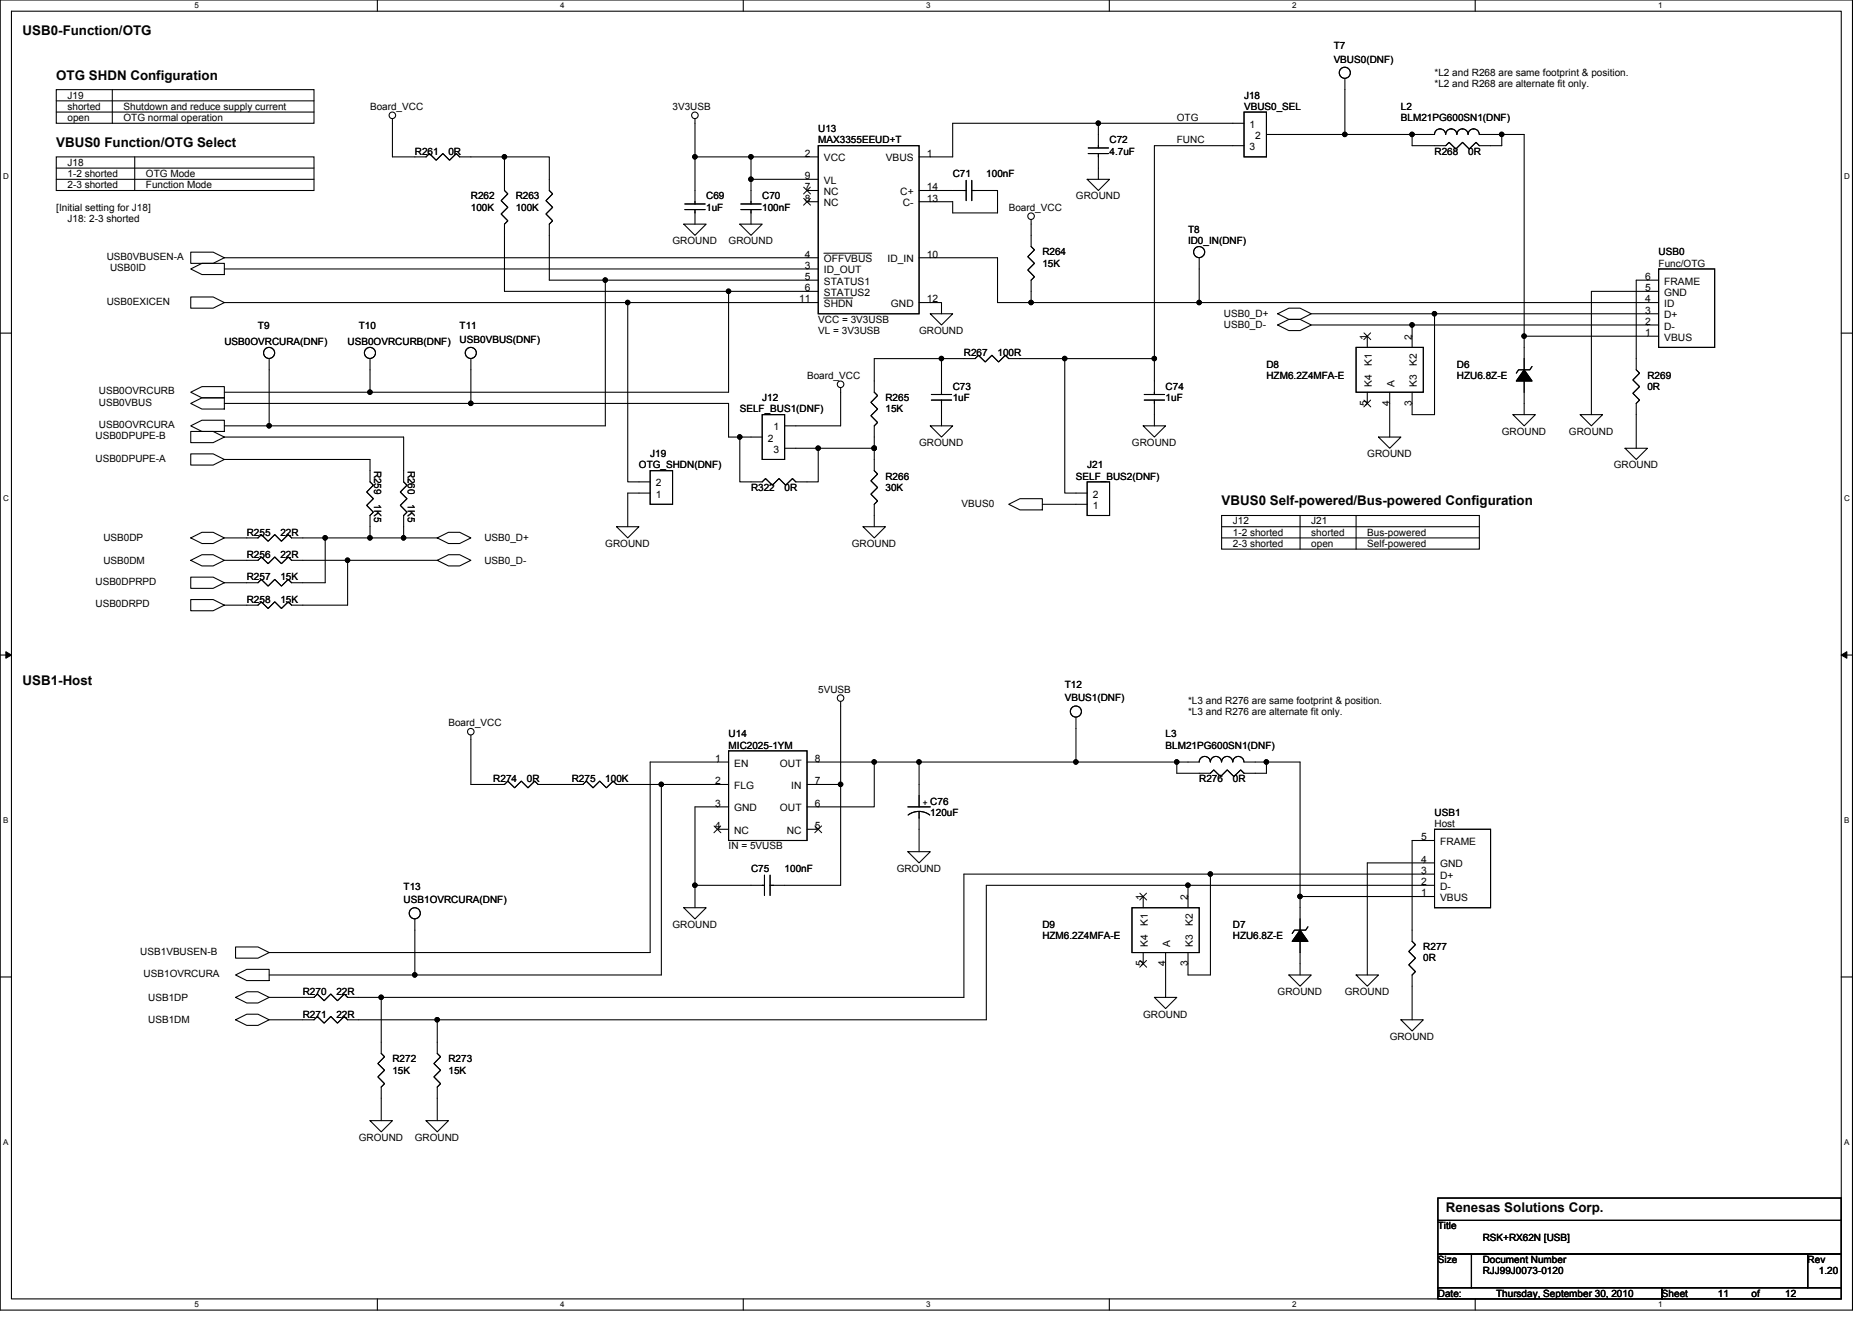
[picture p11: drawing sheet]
<svg xmlns="http://www.w3.org/2000/svg" width="297mm" height="210mm" viewBox="0 0 297 210" stroke-linecap="round" stroke-linejoin="round" font-family="sans-serif">
<path d="M0 0h293.9v207.9h-293.9zM1.8 1.8h290.4v204.3h-290.4z" fill="none" stroke="#000" stroke-width=".17"/>
<g fill="#fff">
<path d="M30.8 .2h.7v1.4h-.7z"/>
<path d="M30.8 206.3h.7v1.4h-.7z"/>
</g>
<path d="M59.9 0v1.8M59.9 206.1v1.8" fill="none" stroke="#000" stroke-width=".17"/>
<g fill="#fff">
<path d="M88.9 .2h.7v1.4h-.7z"/>
<path d="M88.9 206.3h.7v1.4h-.7z"/>
</g>
<path d="M117.9 0v1.8M117.9 206.1v1.8" fill="none" stroke="#000" stroke-width=".17"/>
<g fill="#fff">
<path d="M147 .2h.7v1.4h-.7z"/>
<path d="M147 206.3h.7v1.4h-.7z"/>
</g>
<path d="M176 0v1.8M176 206.1v1.8" fill="none" stroke="#000" stroke-width=".17"/>
<g fill="#fff">
<path d="M205 .2h.7v1.4h-.7z"/>
<path d="M205 206.3h.7v1.4h-.7z"/>
</g>
<path d="M234.1 0v1.8M234.1 206.1v1.8" fill="none" stroke="#000" stroke-width=".17"/>
<g fill="#fff">
<path d="M263.1 .2h.7v1.4h-.7z"/>
<path d="M263.1 206.3h.7v1.4h-.7z"/>
<path d="M.5 27.3h.9v1.4h-.9z"/>
<path d="M292.6 27.3h.9v1.4h-.9z"/>
<path d="M.5 78.4h.9v1.4h-.9z"/>
<path d="M292.6 78.4h.9v1.4h-.9z"/>
</g>
<path d="M0 52.9h1.8M292.2 52.9h1.7" fill="none" stroke="#000" stroke-width=".17"/>
<g fill="#fff">
<path d="M.5 129.5h.8v1.4h-.8z"/>
<path d="M292.6 129.5h.9v1.4h-.9z"/>
</g>
<path d="M0 103.9h1.8M292.2 103.9h1.7" fill="none" stroke="#000" stroke-width=".17"/>
<path d="M.9 103.4l.9 .5-.9 .5zM292.2 103.9l.8-.5v1z" fill="#000" stroke="#000" stroke-width=".16"/>
<g fill="#fff">
<path d="M.5 180.5h.8v1.4h-.8z"/>
<path d="M292.6 180.5h.9v1.4h-.9z"/>
</g>
<g fill="none" stroke="#000" stroke-width=".17">
<path d="M8.9 16h40.9M8.9 17.8h40.9M8.9 14.2h40.9v5.4h-40.9zM17.8 14.2v5.4M62.3 18.8v6.1h5.3l.5-.5 1.1 1 1.1-1 1 1 1.1-1 .5 .5h7.1M110.3 18.8v6.1M174.3 19.6h-23.1v5.3h-5.4M174.3 19.6h23.1M174.3 19.6v3.9M197.4 17.8h3.6v7.1h-3.6zM213.4 12.4v8.9M8.9 26.7h40.9"/>
<path d="M8.9 28.4h40.9M8.9 24.9h40.9v5.3h-40.9zM21.4 24.9v5.3M80 24.9v5.3l.6 .6-1.1 1 1.1 1.1-1.1 1.1 1.1 1-.6 .6v10.6h35.6M80 24.9h7.2v5.3l.5 .6-1.1 1 1.1 1.1-1.1 1.1 1.1 1-.5 .6v8.8h8.9M108.5 35.6h3.6l-1.8 1.7zM108.7 33.3h3.2M108.7 32.4h3.2M110.3 24.9v7.5M110.3 24.9h8.9M110.3 33.3v2.3M117.4 35.6h3.5l-1.7 1.7z"/>
<path d="M117.6 33.3h3.2M117.6 32.4h3.2M119.2 28.4v4M119.2 24.9v3.5M119.2 33.3v2.3M119.2 24.9h10.6M128.1 30.2h1.7M128.1 32h1.7M129.8 23.1h16v26.7h-16zM129.8 28.4h-10.6M145.8 30.2h7.5M153.3 28.6v3.2"/>
<path d="M154.2 30.2h4.1v3.6h-7.1v-1.8h-5.4M154.2 28.6v3.2M163.6 34.8v4.3l.5 .5-1 1.1 1 1.1-1 1 1 1.1-.5 .5v3.6M172.5 28.4h3.6l-1.8 1.8zM172.7 24.4h3.2M172.7 23.5h3.2M174.3 24.4v4M197.4 23.1h-14.2v33.8M213.4 21.3h10.7M213.4 21.3h-12.4M224.1 21.3v1.8h5.3l.5-.5 1.1 1 1.1-1 1 1 1.1-1 .5 .5h3.6v-1.8h-3.6M224.1 21.3h3.5"/>
<path d="M229.4 21.3a.88 .88 0 0 0-.9-.9 .88 .88 0 0 0-.9 .9M231.2 21.3a.88 .88 0 0 0-.9-.9 .88 .88 0 0 0-.9 .9M232.9 21.3a.88 .88 0 0 0-.8-.9 .88 .88 0 0 0-.9 .9M234.7 21.3a.88 .88 0 0 0-.9-.9 .88 .88 0 0 0-.8 .9M238.3 21.3h3.5v32M30.3 40h3.5l1.8 .9-1.8 .9h-3.5zM30.3 42.7l1.7-.9h3.6v1.8h-3.6zM30.3 47.1h3.5l1.8 .9-1.8 .9h-3.5zM35.6 48h64M35.6 40.9h94.2M35.6 42.7h94.2M42.7 56.9v10.7"/>
<path d="M58.7 56.9v5.3M74.7 56.9v7.1M96.1 44.4h33.7M96.1 44.4v23.2h-53.4M99.6 48h30.2M99.6 48v28.5h3.6M115.6 46.2h14.2M115.6 46.2v16h-56.9M145.8 48h3.6v1.8M145.8 40.9h12.5v7.1h5.3M147.6 49.8h3.6l-1.8 1.8zM149.4 56.9h-10.7v5.3l.6 .6-1.1 1 1.1 1.1-1.1 1.1 1.1 1-.6 .6v3.5"/>
<path d="M149.4 56.9h5.3l.6-.5 1 1 1.1-1 1.1 1 1-1 .6 .5h8.8M149.4 56.9v5.7M163.6 48h26.7M168.9 56.9v21.3h3.6M168.9 56.9h14.3M183.2 56.9v5.7M190.3 48h72.9M190.3 40.9v7.1M202.7 49.8l1.8-.9h1.8l1.8 .9-1.8 .9h-1.8zM202.7 51.6l1.8-.9h1.8l1.8 .9-1.8 .9h-1.8zM208.1 51.6h16v3.5M208.1 49.8h19.5"/>
<path d="M215.2 55.1h10.6v7.1h-10.6zM217 53.3v1.8M224.1 51.6h39.1M227.6 49.8h35.6M227.6 49.8v16h-3.5v-3.6M241.8 53.3v5.4M241.8 53.3h21.4M243.1 58.1l-.4 .6h-1.7l-.4 .5M263.2 42.7h8.9v12.4h-8.9zM263.2 44.4h-3.6v14.3l.6 .5-1.1 1.1 1.1 1-1.1 1.1 1.1 1.1-.6 .5v7.1M263.2 46.2h-10.7v19.6M30.3 72h3.5l1.8 .9-1.8 .9h-3.5z"/>
<path d="M30.3 64l1.7-.9h3.6v1.8h-3.6zM30.3 62.2l1.7-.9h3.6v1.8h-3.6zM30.3 68.5h3.5l1.8 .8-1.8 .9h-3.5zM30.3 67.6l1.7-.9h3.6v1.8h-3.6zM35.6 67.6h7.1M35.6 64h39.1M35.6 69.3h28.4v7.2l.6 .5-1.1 1.1 1.1 1-1.1 1.1 1.1 1.1-.6 .5v3.5h-5.3M35.6 72.9h23.1v3.6l.5 .5-1 1.1 1 1-1 1.1 1 1.1-.5 .5v3.5h-7.1M35.6 62.2h23.1M74.7 64h40.9v5.3h1.8M103.2 74.7h3.5v5.3h-3.5zM103.2 78.2h-3.6v5.4"/>
<path d="M117.4 69.3h3.5M117.4 69.3v7.2h3.5l.6-.6 1.1 1.1 1-1.1 1.1 1.1 1-1.1 .6 .6h3.5v-5.4h-5.3M120.9 65.8h3.6v7.1h-3.6zM129.8 71.1h8.9M133.4 61.5v6.1h-8.9M138.7 71.1v3.6l.6 .5-1.1 1.1 1.1 1-1.1 1.1 1.1 1.1-.6 .5v3.6M147.6 67.6h3.6l-1.8 1.7zM147.8 63.5h3.2M147.8 62.6h3.2M149.4 63.5v4.1M172.5 76.5h3.6v5.3h-3.6zM181.4 67.6h3.6l-1.8 1.7z"/>
<path d="M181.6 63.5h3.2M181.6 62.6h3.2M183.2 63.5v4.1M217 62.2v1.8M218.7 69.3h3.6l-1.8 1.8zM220.5 62.2v7.1M240.1 65.8h3.5l-1.8 1.8zM241.8 60.5v5.3M250.7 65.8h3.6l-1.8 1.8zM257.8 71.1h3.6l-1.8 1.8zM30.3 85.3l1.7-.8h1.8l1.8 .8-1.8 .9h-1.8zM30.3 88.9l1.7-.9h1.8l1.8 .9-1.8 .9h-1.8z"/>
<path d="M30.3 91.6h3.5l1.8 .9-1.8 .8h-3.5zM30.3 95.1h3.5l1.8 .9-1.8 .9h-3.5zM35.6 85.3h5.3l.6-.5 1 1.1 1.1-1.1 1.1 1.1 1-1.1 .6 .5h5.3v7.2h-5.3l-.6-.6-1 1.1-1.1-1.1-1.1 1.1-1-1.1-.6 .6h-5.3M35.6 88.9h5.3l.6-.5 1 1 1.1-1 1.1 1 1-1 .6 .5h8.9M55.2 88.9h14.2M55.2 88.9v7.1h-8.9l-.6-.5-1 1-1.1-1-1.1 1-1-1-.6 .5h-5.3M64 85.3h5.4M69.4 85.3l1.8-.8h1.7l1.8 .8-1.8 .9h-1.7zM69.4 88.9l1.8-.9h1.7l1.8 .9-1.8 .9h-1.7zM97.8 83.6h3.6l-1.8 1.7zM136.9 83.6h3.6l-1.8 1.7zM160.1 80l1.7-.9h3.6v1.8h-3.6z"/>
<path d="M165.4 80h7.1M193.8 83.6h40.9M193.8 85.3h40.9M193.8 81.8h40.9v5.3h-40.9zM206.3 81.8v5.3M215.2 81.8v5.3M74.7 116.6v7.9h5.3l.6-.6 1.1 1.1 1-1.1 1.1 1.1 1.1-1.1 .5 .6h7.1l.5-.6 1.1 1.1 1.1-1.1 1 1.1 1.1-1.1 .5 .6h7.1M115.6 119.1h12.5v14.2h-12.5zM133.4 111.3v13.2M170.7 113.8v7.1M104.9 124.5v30.2h-39.1M104.9 124.5h10.7"/>
<path d="M113.8 131.6h1.8M115.6 120.9h-12.4v30.2h-60.5M115.6 128h-5.3v12.5h11M121.3 138.9v3.2M122.2 138.9v3.2M128.1 124.5h5.3M128.1 120.9h10.6M128.1 131.6h1.7M133.4 124.5v16h-11.2M138.7 120.9h7.1v7.1M138.7 120.9v7.1h-10.6M144.1 128h3.5"/>
<path d="M144.1 135.1h3.5l-1.8 1.8zM144.1 129.3a2.86 2.86 0 0 1 3.4 0M145.8 120.9h24.9M145.8 128.7v6.4M170.7 120.9h16M186.7 120.9h3.6M186.7 120.9v1.8h5.4l.5-.5 1.1 1 1-1 1.1 1 1.1-1 .5 .5h3.6v-1.8h5.3v21.3M192 120.9a.88 .88 0 0 0-.8-.9 .88 .88 0 0 0-.9 .9M192.1 138.7h35.5M192.1 138.7v16h-3.6v-3.6M192.1 138.7h-39.2v19.5h-92.4M193.8 120.9a.88 .88 0 0 0-.9-.9 .88 .88 0 0 0-.8 .9"/>
<path d="M197.4 120.9a.89 .89 0 0 0-.9-.9 .89 .89 0 0 0-.9 .9 .88 .88 0 0 0-.9-.9 .88 .88 0 0 0-.9 .9M197.4 120.9h3.6M227.6 131.6h8.9v12.4h-8.9zM227.6 133.3h-3.5v16.1l.5 .5-1.1 1.1 1.1 1-1.1 1.1 1.1 1.1-.5 .5v7.1M227.6 136.9h-10.6v17.8M0 155h1.8M37.4 158.2l1.8-.8h1.7l1.8 .8-1.8 .9h-1.7zM37.4 150.2h3.5l1.8 .9-1.8 .9h-3.5zM37.4 154.7l1.8-.9h3.5v1.8h-3.5zM42.7 158.2h7.1l.6-.5 1 1.1 1.1-1.1 1 1.1 1.1-1.1 .6 .5h5.3v8.9l.5 .6-1 1 1 1.1-1 1.1 1 1-.5 .6v5.3M65.8 145.8v8.9h-23.1M108.5 144h3.6l-1.8 1.8z"/>
<path d="M110.3 140.5v3.5M179.6 144h10.7v7.1h-10.7zM181.4 142.2v1.8M181.4 151.1v1.8M183.2 158.2h3.5l-1.7 1.8zM185 151.1v7.1M188.5 140.5h39.1M188.5 144v-3.5h-32v21.3h-87.1M204.5 154.7h3.6l-1.8 1.8zM206.3 142.2v5.4M206.3 149.4v5.3M206.3 142.2h21.3"/>
<path d="M207.5 147l-.3 .6h-1.8l-.4 .5M215.2 154.7h3.5l-1.7 1.8zM292.2 155h1.7M37.4 161.8l1.8-.9h1.7l1.8 .9-1.8 .9h-1.7zM42.7 161.8h7.1l.6-.5 1 1 1.1-1 1 1 1.1-1 .6 .5h14.2M58.7 177.8h3.6l-1.8 1.8zM67.6 177.8h3.6l-1.8 1.8zM69.4 161.8v5.3l.5 .6-1 1 1 1.1-1 1.1 1 1-.5 .6v5.3M222.3 161.8h3.5l-1.7 1.8zM228.2 190.1h64v3.5h-64zM228.2 193.6h64v5.4h-64zM228.2 199h5.3v5.3h-5.3z"/>
<path d="M233.5 199h53.3v5.3h-53.3zM286.8 199h5.4v5.3h-5.4zM228.2 204.3h35.5v1.8h-35.5zM263.7 204.3h28.5v1.8h-28.5z"/>
<circle cx="62.3" cy="18.3" r=".52"/>
<circle cx="110.3" cy="18.3" r=".52"/>
<circle cx="213.4" cy="11.5" r=".88"/>
<circle cx="163.6" cy="34.3" r=".52"/>
<circle cx="190.3" cy="40" r=".88"/>
<circle cx="42.7" cy="56" r=".88"/>
<circle cx="58.7" cy="56" r=".88"/>
<circle cx="74.7" cy="56" r=".88"/>
<circle cx="133.4" cy="61" r=".52"/>
<circle cx="74.7" cy="116.1" r=".52"/>
<circle cx="133.4" cy="110.8" r=".52"/>
<circle cx="170.7" cy="112.9" r=".88"/>
<circle cx="65.8" cy="144.9" r=".88"/>
</g>
<g fill="#000" stroke="#000" stroke-width=".17">
<path d="M241.8 58.7l1.3 1.8h-2.5z" fill-rule="evenodd"/>
<path d="M241.8 58.7l1.3 1.8h-2.5z" fill-rule="evenodd"/>
<path d="M206.3 147.6l1.2 1.8h-2.5z" fill-rule="evenodd"/>
<path d="M206.3 147.6l1.2 1.8h-2.5z" fill-rule="evenodd"/>
<circle cx="174.3" cy="19.5" r=".35"/>
<circle cx="80" cy="24.9" r=".35"/>
<circle cx="110.3" cy="24.9" r=".35"/>
<circle cx="119.2" cy="28.4" r=".35"/>
<circle cx="119.2" cy="24.9" r=".35"/>
<circle cx="213.4" cy="21.3" r=".35"/>
<circle cx="224.1" cy="21.3" r=".35"/>
<circle cx="238.3" cy="21.3" r=".35"/>
<circle cx="96" cy="44.4" r=".35"/>
<circle cx="99.6" cy="48" r=".35"/>
<circle cx="115.6" cy="46.2" r=".35"/>
<circle cx="149.4" cy="56.9" r=".35"/>
<circle cx="163.6" cy="48" r=".35"/>
<circle cx="168.9" cy="56.9" r=".35"/>
<circle cx="183.2" cy="56.9" r=".35"/>
<circle cx="190.3" cy="48" r=".35"/>
<circle cx="224.1" cy="51.5" r=".35"/>
<circle cx="227.6" cy="49.8" r=".35"/>
<circle cx="241.8" cy="53.3" r=".35"/>
<circle cx="42.7" cy="67.6" r=".35"/>
<circle cx="58.7" cy="62.2" r=".35"/>
<circle cx="74.7" cy="64" r=".35"/>
<circle cx="117.4" cy="69.3" r=".35"/>
<circle cx="129.8" cy="71.1" r=".35"/>
<circle cx="138.7" cy="71.1" r=".35"/>
<circle cx="51.6" cy="85.3" r=".35"/>
<circle cx="55.1" cy="88.9" r=".35"/>
<circle cx="58.7" cy="85.3" r=".35"/>
<circle cx="64" cy="85.3" r=".35"/>
<circle cx="104.9" cy="124.4" r=".35"/>
<circle cx="133.4" cy="124.4" r=".35"/>
<circle cx="138.7" cy="120.9" r=".35"/>
<circle cx="145.8" cy="120.9" r=".35"/>
<circle cx="170.7" cy="120.9" r=".35"/>
<circle cx="186.7" cy="120.9" r=".35"/>
<circle cx="192.1" cy="138.7" r=".35"/>
<circle cx="200.9" cy="120.9" r=".35"/>
<circle cx="60.5" cy="158.2" r=".35"/>
<circle cx="65.8" cy="154.7" r=".35"/>
<circle cx="110.3" cy="140.4" r=".35"/>
<circle cx="188.5" cy="140.4" r=".35"/>
<circle cx="206.3" cy="142.2" r=".35"/>
<circle cx="69.4" cy="161.8" r=".35"/>
</g>
<g fill="none" stroke="#000" stroke-width=".16">
<path d="M127.5 29.7l1.1 1.1M127.5 31.5l1.1 1.1M128.6 29.7l-1.1 1.1M128.6 31.5l-1.1 1.1M130.7 40.2h7.6M130.7 47.3h4.6M216.4 52.8l1.1 1.1M217.5 52.8l-1.1 1.1M216.4 63.5l1.1 1.1M217.5 63.5l-1.1 1.1M113.3 131l1.1 1.1M114.4 131l-1.1 1.1"/>
<path d="M129.3 131l1.1 1.1M130.4 131l-1.1 1.1M180.9 141.7l1 1.1M180.9 152.4l1 1.1M181.9 141.7l-1.1 1.1M181.9 152.4l-1.1 1.1"/>
</g>
<g font-size="2.1">
<text x="3.6" y="5.5">USB0-Function/OTG</text>
<text x="8.9" y="12.6">OTG SHDN Configuration</text>
<text x="8.9" y="23.3">VBUS0 Function/OTG Select</text>
<text x="193.8" y="80.2">VBUS0 Self-powered/Bus-powered Configuration</text>
<text x="3.6" y="108.6">USB1-Host</text>
<text x="229.4" y="192.2">Renesas Solutions Corp.</text>
</g>
<g font-size="1.6">
<text x="211.6" y="7.8">T7</text>
<text x="211.6" y="9.9">VBUS0(DNF)</text>
<text x="10.7" y="15.6">J19</text>
<text x="10.7" y="17.4">shorted</text>
<text x="19.6" y="17.4">Shutdown and reduce supply current</text>
<text x="58.7" y="17.4">Board_VCC</text>
<text x="106.7" y="17.4">3V3USB</text>
<text x="197.4" y="15.6">J18</text>
<text x="197.4" y="17.4">VBUS0_SEL</text>
<text x="222.3" y="17.4">L2</text>
<text x="227.6" y="12.1">*L2 and R268 are same footprint &amp; position.</text>
<text x="227.6" y="13.9">*L2 and R268 are alternate fit only.</text>
<text x="10.7" y="19.2">open</text>
<text x="19.6" y="19.2">OTG normal operation</text>
<text x="129.8" y="21">U13</text>
<text x="129.8" y="22.8">MAX3355EEUD+T</text>
<text x="176.1" y="22.8">C72</text>
<text x="186.7" y="19.2">OTG</text>
<text x="186.7" y="22.8">FUNC</text>
<text x="198.3" y="20.3">1</text>
<text x="198.3" y="23.8">3</text>
<text x="199.2" y="22.1">2</text>
<text x="222.3" y="19.2">BLM21PG600SN1(DNF)</text>
<text x="10.7" y="26.3">J18</text>
<text x="10.7" y="28.1">1-2 shorted</text>
<text x="10.7" y="29.9">2-3 shorted</text>
<text x="23.2" y="28.1">OTG Mode</text>
<text x="23.2" y="29.9">Function Mode</text>
<text x="65.8" y="24.5">R261</text>
<text x="71.2" y="24.5">0R</text>
<text x="127.7" y="24.9">2</text>
<text x="127.7" y="28.4">9</text>
<text x="130.7" y="25.6">VCC</text>
<text x="130.7" y="29.2">VL</text>
<text x="140.5" y="25.6">VBUS</text>
<text x="147.1" y="24.9">1</text>
<text x="151.2" y="28.1">C71</text>
<text x="156.5" y="28.1">100nF</text>
<text x="176.1" y="24.5">4.7uF</text>
<text x="227.6" y="24.5">R268</text>
<text x="233" y="24.5">0R</text>
<text x="8.9" y="33.4">[Initial setting for J18]</text>
<text x="10.7" y="35.2">J18: 2-3 shorted</text>
<text x="74.7" y="31.6">R262</text>
<text x="74.7" y="33.4">100K</text>
<text x="81.8" y="31.6">R263</text>
<text x="81.8" y="33.4">100K</text>
<text x="112.1" y="31.6">C69</text>
<text x="112.1" y="33.4">1uF</text>
<text x="120.9" y="31.6">C70</text>
<text x="120.9" y="33.4">100nF</text>
<text x="127.7" y="30.2">7</text>
<text x="127.7" y="32">8</text>
<text x="130.7" y="30.9">NC</text>
<text x="130.7" y="32.7">NC</text>
<text x="142.9" y="30.9">C+</text>
<text x="143.3" y="32.7">C-</text>
<text x="147.1" y="32">13</text>
<text x="147.1" y="30.2">14</text>
<text x="160.1" y="33.4">Board_VCC</text>
<text x="170.7" y="31.6">GROUND</text>
<text x="16.9" y="41.3">USB0VBUSEN-A</text>
<text x="106.7" y="38.8">GROUND</text>
<text x="115.6" y="38.8">GROUND</text>
<text x="127.7" y="40.9">4</text>
<text x="130.7" y="41.6">OFFVBUS</text>
<text x="140.8" y="41.6">ID_IN</text>
<text x="147.1" y="40.9">10</text>
<text x="165.4" y="40.5">R264</text>
<text x="188.5" y="37">T8</text>
<text x="188.5" y="38.8">ID0_IN(DNF)</text>
<text x="263.2" y="40.5">USB0</text>
<text x="17.5" y="43">USB0ID</text>
<text x="126.8" y="48">11</text>
<text x="127.7" y="42.7">3</text>
<text x="127.7" y="44.4">5</text>
<text x="127.7" y="46.2">6</text>
<text x="130.7" y="43.4">ID_OUT</text>
<text x="130.7" y="45.2">STATUS1</text>
<text x="130.7" y="46.9">STATUS2</text>
<text x="147.1" y="48">12</text>
<text x="165.4" y="42.3">15K</text>
<text x="261" y="44.4">6</text>
<text x="261" y="46.2">5</text>
<text x="261" y="48">4</text>
<text x="263.2" y="42.3">Func/OTG</text>
<text x="264.1" y="45.2">FRAME</text>
<text x="264.1" y="46.9">GND</text>
<text x="16.9" y="48.4">USB0EXICEN</text>
<text x="40.9" y="52.3">T9</text>
<text x="56.9" y="52.3">T10</text>
<text x="72.9" y="52.3">T11</text>
<text x="129.8" y="51.2">VCC = 3V3USB</text>
<text x="129.8" y="53">VL = 3V3USB</text>
<text x="130.7" y="48.7">SHDN</text>
<text x="141.4" y="48.7">GND</text>
<text x="145.8" y="53">GROUND</text>
<text x="194.2" y="50.3">USB0_D+</text>
<text x="194.2" y="52.1">USB0_D-</text>
<text x="216.9" y="53.9" transform="rotate(-90 216.9 53.9)">1</text>
<text x="224" y="53.9" transform="rotate(-90 224 53.9)">2</text>
<text x="261" y="49.8">3</text>
<text x="261" y="51.5">2</text>
<text x="261" y="53.3">1</text>
<text x="264.1" y="48.7">ID</text>
<text x="264.1" y="50.5">D+</text>
<text x="264.1" y="52.3">D-</text>
<text x="35.6" y="54.8">USB0OVRCURA(DNF)</text>
<text x="55.2" y="54.8">USB0OVRCURB(DNF)</text>
<text x="72.9" y="54.4">USB0VBUS(DNF)</text>
<text x="152.9" y="56.5">R267</text>
<text x="158.3" y="56.5">100R</text>
<text x="201" y="58.3">D8</text>
<text x="217.7" y="58" transform="rotate(-90 217.7 58)">K1</text>
<text x="224.8" y="58" transform="rotate(-90 224.8 58)">K2</text>
<text x="231.2" y="58.3">D6</text>
<text x="264.1" y="54.1">VBUS</text>
<text x="15.7" y="64.4">USB0VBUS</text>
<text x="15.7" y="62.6">USB0OVRCURB</text>
<text x="117.4" y="65.4">SELF_BUS1(DNF)</text>
<text x="120.9" y="63.6">J12</text>
<text x="128.1" y="60.1">Board_VCC</text>
<text x="140.5" y="63.6">R265</text>
<text x="140.5" y="65.4">15K</text>
<text x="151.2" y="61.9">C73</text>
<text x="151.2" y="63.6">1uF</text>
<text x="185" y="61.9">C74</text>
<text x="185" y="63.6">1uF</text>
<text x="201" y="60.1">HZM6.2Z4MFA-E</text>
<text x="216.9" y="64.4" transform="rotate(-90 216.9 64.4)">5</text>
<text x="217.7" y="61.3" transform="rotate(-90 217.7 61.3)">K4</text>
<text x="220.5" y="64.4" transform="rotate(-90 220.5 64.4)">4</text>
<text x="221.3" y="61.3" transform="rotate(-90 221.3 61.3)">A</text>
<text x="224" y="64.4" transform="rotate(-90 224 64.4)">3</text>
<text x="224.8" y="61.3" transform="rotate(-90 224.8 61.3)">K3</text>
<text x="231.2" y="60.1">HZU6.8Z-E</text>
<text x="261.4" y="60.1">R269</text>
<text x="261.4" y="61.9">0R</text>
<text x="15.2" y="69.7">USB0DPUPE-B</text>
<text x="15.7" y="67.9">USB0OVRCURA</text>
<text x="121.8" y="70.1">2</text>
<text x="122.7" y="68.3">1</text>
<text x="122.7" y="71.8">3</text>
<text x="145.8" y="70.8">GROUND</text>
<text x="179.6" y="70.8">GROUND</text>
<text x="238.3" y="69">GROUND</text>
<text x="249" y="69">GROUND</text>
<text x="15.2" y="73.3">USB0DPUPE-A</text>
<text x="59.4" y="74.7" transform="rotate(90 59.4 74.7)">R259</text>
<text x="64.7" y="74.7" transform="rotate(90 64.7 74.7)">R260</text>
<text x="101.4" y="74.3">OTG_SHDN(DNF)</text>
<text x="103.2" y="72.5">J19</text>
<text x="104.1" y="77.2">2</text>
<text x="119.2" y="77.9">R322</text>
<text x="124.5" y="77.9">0R</text>
<text x="140.5" y="76.1">R266</text>
<text x="140.5" y="77.9">30K</text>
<text x="170.7" y="76.1">SELF_BUS2(DNF)</text>
<text x="172.5" y="74.3">J21</text>
<text x="217" y="72.5">GROUND</text>
<text x="256.1" y="74.3">GROUND</text>
<text x="59.4" y="80" transform="rotate(90 59.4 80)">1K5</text>
<text x="64.7" y="80" transform="rotate(90 64.7 80)">1K5</text>
<text x="104.1" y="79">1</text>
<text x="152.6" y="80.4">VBUS0</text>
<text x="173.4" y="80.7">1</text>
<text x="173.4" y="79">2</text>
<text x="195.6" y="83.2">J12</text>
<text x="208.1" y="83.2">J21</text>
<text x="16.4" y="85.9">USB0DP</text>
<text x="16.4" y="89.4">USB0DM</text>
<text x="39.2" y="85">R255</text>
<text x="39.2" y="88.5">R256</text>
<text x="44.5" y="85">22R</text>
<text x="44.5" y="88.5">22R</text>
<text x="76.9" y="85.9">USB0_D+</text>
<text x="76.9" y="89.4">USB0_D-</text>
<text x="96.1" y="86.8">GROUND</text>
<text x="135.2" y="86.8">GROUND</text>
<text x="195.6" y="85">1-2 shorted</text>
<text x="195.6" y="86.8">2-3 shorted</text>
<text x="208.1" y="86.8">open</text>
<text x="208.1" y="85">shorted</text>
<text x="217" y="86.8">Self-powered</text>
<text x="217" y="85">Bus-powered</text>
<text x="15.2" y="92.8">USB0DPRPD</text>
<text x="39.2" y="95.7">R258</text>
<text x="39.2" y="92.1">R257</text>
<text x="44.5" y="95.7">15K</text>
<text x="44.5" y="92.1">15K</text>
<text x="15.2" y="96.4">USB0DRPD</text>
<text x="129.8" y="109.9">5VUSB</text>
<text x="168.9" y="109.2">T12</text>
<text x="168.9" y="111.3">VBUS1(DNF)</text>
<text x="188.5" y="111.7">*L3 and R276 are same footprint &amp; position.</text>
<text x="188.5" y="113.4">*L3 and R276 are alternate fit only.</text>
<text x="71.2" y="115.2">Board_VCC</text>
<text x="115.6" y="117">U14</text>
<text x="115.6" y="118.8">MIC2025-1YM</text>
<text x="185" y="117">L3</text>
<text x="185" y="118.8">BLM21PG600SN1(DNF)</text>
<text x="78.3" y="124.1">R274</text>
<text x="83.6" y="124.1">0R</text>
<text x="90.7" y="124.1">R275</text>
<text x="96" y="124.1">100K</text>
<text x="113.5" y="120.9">1</text>
<text x="113.5" y="124.4">2</text>
<text x="116.5" y="121.6">EN</text>
<text x="116.5" y="125.2">FLG</text>
<text x="123.8" y="121.6">OUT</text>
<text x="125.6" y="125.2">IN</text>
<text x="129.3" y="124.4">7</text>
<text x="129.3" y="120.9">8</text>
<text x="190.3" y="124.1">R276</text>
<text x="195.6" y="124.1">0R</text>
<text x="113.5" y="131.6">4</text>
<text x="113.5" y="128">3</text>
<text x="116.5" y="128.7">GND</text>
<text x="123.8" y="128.7">OUT</text>
<text x="129.3" y="131.6">5</text>
<text x="129.3" y="128">6</text>
<text x="146.4" y="127.7">+ C76</text>
<text x="147.6" y="129.4">120uF</text>
<text x="227.6" y="131.2">Host</text>
<text x="227.6" y="129.4">USB1</text>
<text x="115.6" y="134.8">IN = 5VUSB</text>
<text x="116.5" y="132.3">NC</text>
<text x="124.8" y="132.3">NC</text>
<text x="225.5" y="133.3">5</text>
<text x="225.5" y="136.9">4</text>
<text x="228.5" y="134.1">FRAME</text>
<text x="228.5" y="137.6">GND</text>
<text x="64" y="141.2">T13</text>
<text x="64" y="143.3">USB1OVRCURA(DNF)</text>
<text x="119.2" y="138.3">C75</text>
<text x="124.5" y="138.3">100nF</text>
<text x="142.3" y="138.3">GROUND</text>
<text x="181.4" y="142.8" transform="rotate(-90 181.4 142.8)">1</text>
<text x="188.5" y="142.8" transform="rotate(-90 188.5 142.8)">2</text>
<text x="225.5" y="138.7">3</text>
<text x="225.5" y="140.4">2</text>
<text x="225.5" y="142.2">1</text>
<text x="228.5" y="139.4">D+</text>
<text x="228.5" y="141.2">D-</text>
<text x="228.5" y="143">VBUS</text>
<text x="106.7" y="147.2">GROUND</text>
<text x="165.4" y="147.2">D9</text>
<text x="165.4" y="149">HZM6.2Z4MFA-E</text>
<text x="182.1" y="146.9" transform="rotate(-90 182.1 146.9)">K1</text>
<text x="189.2" y="146.9" transform="rotate(-90 189.2 146.9)">K2</text>
<text x="195.6" y="147.2">D7</text>
<text x="195.6" y="149">HZU6.8Z-E</text>
<text x="22.3" y="151.5">USB1VBUSEN-B</text>
<text x="22.8" y="155">USB1OVRCURA</text>
<text x="181.4" y="153.3" transform="rotate(-90 181.4 153.3)">5</text>
<text x="182.1" y="150.2" transform="rotate(-90 182.1 150.2)">K4</text>
<text x="184.9" y="153.3" transform="rotate(-90 184.9 153.3)">4</text>
<text x="185.7" y="150.2" transform="rotate(-90 185.7 150.2)">A</text>
<text x="188.5" y="153.3" transform="rotate(-90 188.5 153.3)">3</text>
<text x="189.2" y="150.2" transform="rotate(-90 189.2 150.2)">K3</text>
<text x="225.8" y="150.8">R277</text>
<text x="225.8" y="152.5">0R</text>
<text x="23.5" y="158.8">USB1DP</text>
<text x="48" y="161.4">R271</text>
<text x="48" y="157.9">R270</text>
<text x="53.4" y="161.4">22R</text>
<text x="53.4" y="157.9">22R</text>
<text x="181.4" y="161.4">GROUND</text>
<text x="202.7" y="157.9">GROUND</text>
<text x="213.4" y="157.9">GROUND</text>
<text x="23.5" y="162.3">USB1DM</text>
<text x="220.5" y="165">GROUND</text>
<text x="62.3" y="168.6">R272</text>
<text x="62.3" y="170.3">15K</text>
<text x="71.2" y="168.6">R273</text>
<text x="71.2" y="170.3">15K</text>
<text x="56.9" y="181">GROUND</text>
<text x="65.8" y="181">GROUND</text>
<text x="228.2" y="195.1">Title</text>
<text x="235.3" y="196.8">RSK+RX62N [USB]</text>
<text x="228.2" y="200.4">Size</text>
<text x="235.3" y="200.4">Document Number</text>
<text x="235.3" y="202.2">RJJ99J0073-0120</text>
<text x="286.8" y="200.4">Rev</text>
<text x="288.6" y="202.2">1.20</text>
<text x="228.2" y="205.7">Date:</text>
<text x="237.4" y="205.7">Thursday, September 30, 2010</text>
<text x="263.7" y="205.7">Sheet</text>
<text x="272.6" y="205.7">11</text>
<text x="277.9" y="205.7">of</text>
<text x="283.3" y="205.7">12</text>
</g>
<g font-size="1.3">
<text x="30.8" y="1.3">5</text>
<text x="88.9" y="1.3">4</text>
<text x="147" y="1.3">3</text>
<text x="205" y="1.3">2</text>
<text x="263.1" y="1.3">1</text>
<text x=".5" y="28.4">D</text>
<text x="292.6" y="28.4">D</text>
<text x=".5" y="79.5">C</text>
<text x="292.6" y="79.5">C</text>
<text x=".5" y="130.6">B</text>
<text x="292.6" y="130.6">B</text>
<text x=".5" y="181.7">A</text>
<text x="292.6" y="181.7">A</text>
<text x="30.8" y="207.4">5</text>
<text x="88.9" y="207.4">4</text>
<text x="147" y="207.4">3</text>
<text x="205" y="207.4">2</text>
<text x="263.1" y="207.4">1</text>
</g>
</svg>
